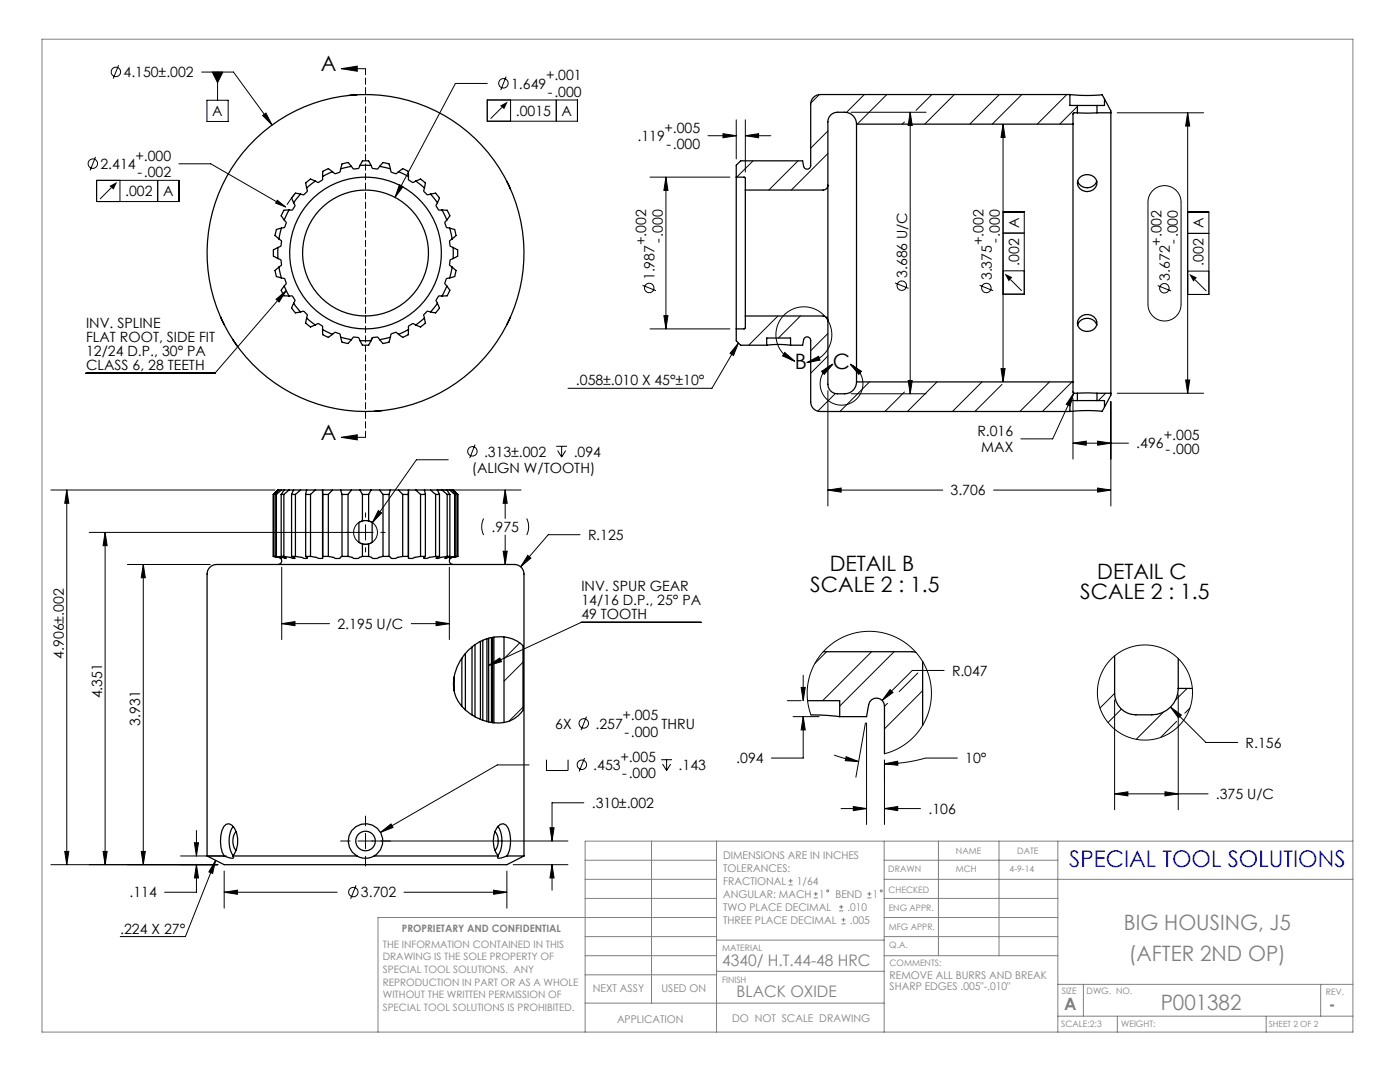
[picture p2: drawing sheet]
<svg xmlns="http://www.w3.org/2000/svg" width="279mm" height="216mm" viewBox="0 0 279 216" stroke-linecap="round" stroke-linejoin="round" font-family="sans-serif">
<g fill="none" stroke="#000" stroke-width=".2">
<path d="M23.7 13l-1.1 2.7M40.2 14.4h6.4l7.7 10.5M42.4 14.4h2.1l-1.1 2.1zM43.4 14.4v5.6M68.1 13.7l3.2-.5v1zM68.1 13.7h4.8M97.2 20h18v4.2h-18zM97.2 16.7h-6.3l-12.1 22.7M101 15.3l-1.1 2.7M101.9 20v4.2M111 20v4.2M163.5 18.9l-1.7 1.7"/>
<path d="M172.5 18.9l-3.6 3.5M177 18.9l-5.9 5.9M186 18.9l-3.2 3.1M190.5 18.9l-5.9 5.9M199.4 18.9l-5.9 5.9M203.9 18.9l-5.9 5.9M212.9 18.9l-5.9 5.9M19.1 31.3l-1.1 2.7M19.3 36h16.4v4.2h-16.4zM22.2 37.5l-2.2 2.2M23.9 36v4.2M31.5 36v4.2"/>
<path d="M35.7 32.7h6.4l14.9 8.6M41.3 20h4.2v4.2h-4.2zM52.4 23l.7-.4 1.2 2.3zM55.3 40l1.7 1.3-2-.8zM58.8 38.7l-1.5 2.2M79.7 36.9l.7 .3-1.6 2.2zM100.2 21.4l-2.3 2.3M129.7 35.3h16M132.9 35.3v30.3M132.9 35.3l.4 2.7h-.8zM141.3 27.1h5.6M144.3 26.7l2.6 .4-2.6 .4z"/>
<path d="M146.9 23.9v7.8M148.7 27.1l2.7-.4v.8zM148.7 23.9v10.4M148.7 27.1h5.1M150.3 32.1l-3.3 3.2M159.3 32.1l-5.9 5.8M165.2 26.1l-3.4 3.5M165.2 30.6l-7.3 7.3M169.8 22.4h15M180.5 24.3l-.4 .5M181.6 22.4l.5 2.6h-.9zM181.6 22.4v56.2"/>
<path d="M200.2 24.8l.4 2.6h-.8zM200.2 24.8v51.4M215 21.2l-3.5 3.6M223 22.5h17.2M230.1 38a3.3 3.3 0 0 1 3.6-.7 3.3 3.3 0 0 1 2 3v20.4a3.3 3.3 0 0 1-3.3 3.4 3.3 3.3 0 0 1-3.3-3.4v-20.4a3.3 3.3 0 0 1 1-2.3zM237 22.5l.4 2.7h-.8zM237 22.5v56M55.1 59.7l2-1.7-1.4 2.3zM57.1 58l-14.2 16.5h-25.8M128.2 56.9l2.7 1.1M178.6 56.5l2.7 1M195.5 56.9l2.7 1.1"/>
<path d="M200.2 46.5h4.2M200.2 42.3h4.2v16.4h-4.2M200.2 54h4.2M201.7 55.8l2.2 2.2M231 57l2.7 1.1M237 46.6h4.3M237 42.3h4.3v16.5h-4.3M237 54.1h4.3M238.5 55.8l2.3 2.3M129.7 65.6h16M132.5 63h.8l-.4 2.6zM147.4 68.4l-1 2.5-.7-.4z"/>
<path d="M147.4 68.4l-5.3 9.1h-28.7M155.2 63.1l-5.8 5.8M156.6 70.3l2 1.8-2.4-1.1zM158.6 72.1a5.6 5.6 0 0 1-2.4-8.9 5.6 5.6 0 0 1 9.2 1 5.6 5.6 0 0 1-4.4 8.2M159.7 63.1l-4.4 4.3M161 72.4l2.4-1.3 .2 .8zM164 74.1l2.2-1.4-1.7 2zM165.2 77.9v23.1M165.2 66.5l-3.4 3.5M165.2 71l-3.4 3.5M166.7 78.5l-3.5 3.5M169.7 72.7a4.3 4.3 0 0 1 1.6 6.5 4.3 4.3 0 0 1-6.7 0 4.3 4.3 0 0 1 1.6-6.5"/>
<path d="M169.7 72.7l2.2 1.4-.5 .6zM169.8 78.6h15M173.5 76.2l-5.9 5.9M180.5 78.2l-3.9 3.9M181.2 75.9h.9l-.5 2.7zM187 76.2l-5.9 5.9M196 76.2l-5.9 5.9M199.8 73.6h.8l-.4 2.6zM200 76.7l-5.4 5.4M209.4 76.2l-5.9 5.9M213.9 76.2l-5.9 5.9M214.1 79.5v12.1"/>
<path d="M214.3 78.4l-.8 2.6-.7-.3zM214.3 78.4l-4.2 9.2h-6.4M220.7 78.5l-1.5 1.4M223 78.5h17.2M236.6 75.8h.8l-.4 2.7zM10.2 97.8h44.7M13.3 97.8l.4 2.6h-.8zM13.3 97.8v74.7M68.1 87.3l3.2-.5v1zM68.1 87.3h4.8M87.2 97.8h16.8M89.5 91.7h-6.4l-8.8 12.6"/>
<path d="M94.8 88.7l-1.1 2.7M100.8 97.8l.4 2.6h-.8zM100.8 97.8v5.7M111 89.1h2.2M111.3 89.9l.8 1.3M112.1 89.1v2.1M112.9 89.9l-.8 1.3M165.2 97.8l2.7-.4v.8zM165.2 97.8h22.9M198.3 97.8h23.4M214.1 88.4l2.7-.4v.8zM214.1 88.4h11.1"/>
<path d="M219 97.4l2.7 .4-2.7 .4zM219 88l2.7 .4-2.7 .4zM221.7 80.1v20.9M17.8 106.2h56.7M21 106.2l.4 2.7h-.8zM21 106.2v66.3M25.4 112.6h16.6M28.6 112.6v59.9M28.6 112.6l.4 2.7h-.8zM56.2 113.2v14.4M72.9 102.3v.9M72.9 104.7v3.1"/>
<path d="M72.9 109.3v.8M75.5 101.9l.7 .5-1.9 1.9zM76 106.2h.9M89.7 113.2v14.4M96.5 103.5a3.7 3.7 0 0 0 0 3.3M100.4 110h.8l-.4 2.6zM100.8 106.8v5.8M105.1 103.5a3.7 3.7 0 0 1 0 3.3M105.3 110.8l.6 .6-2 1.7zM115.8 106.7h-6.4l-5.5 6.4M56.2 124.4l2.7-.4v.8zM56.2 124.4h9.6"/>
<path d="M82.1 124.4h7.6M87 124l2.7 .4-2.7 .4zM97.5 132.8l2.2-1.5 .4 .7zM103.7 128.3l-3.1 3.1M104.4 132.1l-3.8 3.8M140 124.2h-24l-18.5 8.6M157.1 139.8h2.8M159.9 137.2h.8l-.4 2.6zM160.3 134.7v5.1M165 130l-2.4 2.4M173.9 130l-9.7 9.8M177.6 137.6l.6 .6-2.1 1.6z"/>
<path d="M178.4 130l-10.8 10.9M183.2 134.3l-3.8 3.7M184.1 137.8l-7.6 7.6M188.4 133.8h-6.3l-6 6M222.4 139.7v21.9M222.4 138.4l-2.9 2.9M235.1 138.6v23M236.9 137.4l-2.3 2.3M104.4 141.1l-2.8 2.8M105.6 152.6h-6.4l-23.3 13.5M109.1 151.6v2.1h4.3v-2.1M116.7 151.3l-1.1 2.6"/>
<path d="M117 143l-1 2.7M132 151.6h2.1M132.2 152.5l.8 1.2M133 151.6v2.1M133.8 152.5l-.8 1.2M158.3 143h5.2M160.3 143l.4 2.6h-.8zM160.3 143v8.3h-6.4M161.8 142.7l-.5-1.8-.2-1.9v-1.8l.4-1.9 .6-1.8 .8-1.6 1.1-1.6 1.3-1.2 1.5-1.1 1.6-.9 1.8-.7 1.8-.3 1.9-.1 1.8 .2 1.8 .4 1.7 .8 1.6 1 1.5 1.2 1.1 1.4 1.1 1.6 .7 1.7 .5 1.8 .2 1.9-.1 1.8-.4 1.9-.6 1.7-.9 1.7-1.1 1.5-1.3 1.3-1.5 1.1-1.7 .8-1.8 .6M166.5 150.7l2.4 .7 2.5 .6M168.9 151l2.5 1-2.7-.2zM172.7 144.2l-1.9 10.9"/>
<path d="M172.9 144.3v20.2M176.5 152.4l2.6-.5 .1 .8zM176.5 151.7v12.8M177.1 140.3l-.6 .6M191.1 151.3h-6.4a29.7 29.7 0 0 1-8.2 1.1M222.4 158.4l2.7-.4v.8zM222.4 158.4h18.7M223.8 141.5l-2.7 2.7M232.2 142.1l-5.4 5.4M232.5 158l2.6 .4-2.6 .4zM233.6 141.1l2.2 1.6-.6 .5zM233.6 141.1l7.1 7h6.3"/>
<path d="M234.8 143.9l-3.2 3.3M237.5 141.3l-1 1M10.2 172.5h33.3M12.9 169.9h.8l-.4 2.6zM20.6 169.9h.8l-.4 2.6zM28.2 169.9h.8l-.4 2.6zM36 170.8h9.2M38.8 168.2h.8l-.4 2.6zM39.2 172.5l.4 2.7h-.8zM39.2 172.5v5.5h-6.3M39.2 165.7v5.1M43 171.7l-.6 2.6-.7-.3z"/>
<path d="M43 171.7l-6 15.2h-13M44.7 178l2.7-.4v.8zM44.7 173.8v7.4M44.7 178h22.6M68 167.8h1.9M71.1 176.7l-1.1 2.7M71.4 167.8h41.9M72.9 162.8v2M72.9 166.3v3M72.9 170.9v1.9M75.9 166.1l2.1-1.7 .4 .7zM80.6 178h20.6"/>
<path d="M98.5 177.6l2.7 .4-2.7 .4zM101.2 173.8v7.4M102.4 172.5h10.9M109.8 165.2h.8l-.4 2.6zM110.2 172.5l.4 2.7h-.8zM110.2 172.5v5.1M116.5 160.2h-6.3v7.6M167.9 161.3h5M170.3 160.9l2.6 .4-2.6 .4zM176.5 161.3l2.7-.4v.8zM176.5 161.3h7.2"/>
<circle cx="23.1" cy="14.4" r=".94"/>
<circle cx="100.5" cy="16.6" r=".94"/>
<circle cx="18.5" cy="32.7" r=".94"/>
<circle cx="129.6" cy="57.5" r=".94"/>
<circle cx="180" cy="57" r=".94"/>
<circle cx="196.8" cy="57.5" r=".94"/>
<circle cx="232.4" cy="57.5" r=".94"/>
<circle cx="94.3" cy="90.1" r=".94"/>
<circle cx="72.9" cy="106.2" r="2.38"/>
<circle cx="228.5" cy="138.2" r="9.5"/>
<circle cx="116.1" cy="152.6" r=".94"/>
<circle cx="116.5" cy="144.3" r=".94"/>
<circle cx="70.5" cy="178" r=".94"/>
</g>
<g fill="#000">
<path d="M21.8 37.1l1.6-.8-.7 1.5zM99.8 21.1l1.5-.8-.7 1.5zM200.5 54.6l1.5 .7-.7 .8zM237.3 54.7l1.6 .7-.7 .8z"/>
<path d="M68.1 13.7l3.2-.5v1zM68.1 87.3l3.2-.5v1zM42.4 14.4l1 2.1 1.1-2.1zM-.1 14.1v1zM-.1 85.9v1z"/>
<path d="M52.4 23l1.9 1.9-1.2-2.3zM55.3 40l-.3 .5 2 .8zM79.7 36.9l-.9 2.5 1.6-2.2zM98.5 177.6l2.7 .4-2.7 .4zM44.7 178l2.7-.4v.8zM39.2 172.5l.4 2.7h-.8zM38.8 168.2h.8l-.4 2.6zM75.9 166.1l2.5-1-.4-.7zM56.2 124.4l2.7-.4v.8zM87 124l2.7 .4-2.7 .4zM110.2 172.5l.4 2.7h-.8zM109.8 165.2h.8l-.4 2.6zM105.3 110.8l-1.4 2.3 2-1.7zM100.4 110h.8l-.4 2.6zM100.8 97.8l.4 2.6h-.8zM75.5 101.9l-1.2 2.4 1.9-1.9zM43 171.7l-.6 2.6-.7-.3zM147.4 68.4l-1 2.5-.7-.4zM148.7 27.1l2.7-.4v.8zM144.3 26.7l2.6 .4-2.6 .4zM214.3 78.4l-1.5 2.3 .7 .3zM165.2 97.8l2.7-.4v.8zM219 97.4l2.7 .4-2.7 .4zM219 88l2.7 .4-2.7 .4zM214.1 88.4l2.7-.4v.8zM168.9 151l2.5 1-2.7-.2zM176.5 152.4l2.6-.5 .1 .8zM176.5 161.3l2.7-.4v.8zM170.3 160.9l2.6 .4-2.6 .4zM177.6 137.6l-1.5 2.2 2.1-1.6zM159.9 137.2h.8l-.4 2.6zM160.3 143l.4 2.6h-.8zM232.5 158l2.6 .4-2.6 .4zM222.4 158.4l2.7-.4v.8zM233.6 141.1l1.6 2.1 .6-.5z"/>
<path d="M132.9 35.3l.4 2.7h-.8zM132.5 63h.8l-.4 2.6z"/>
<path d="M181.6 22.4l.5 2.6h-.9zM181.2 75.9h.9l-.5 2.7z"/>
<path d="M200.2 24.8l.4 2.6h-.8zM199.8 73.6h.8l-.4 2.6z"/>
<path d="M55.1 59.7l2-1.7-1.4 2.3zM97.5 132.8l2.2-1.5 .4 .7z"/>
<path d="M161 72.4l2.4-1.3 .2 .8zM156.6 70.3l2 1.8-2.4-1.1zM164 74.1l2.2-1.4-1.7 2zM169.7 72.7l2.2 1.4-.5 .6z"/>
<path d="M13.3 97.8l.4 2.6h-.8zM12.9 169.9h.8l-.4 2.6zM237 22.5l.4 2.7h-.8zM236.6 75.8h.8l-.4 2.7z"/>
<path d="M28.2 169.9h.8l-.4 2.6zM28.6 112.6l.4 2.7h-.8zM20.6 169.9h.8l-.4 2.6zM21 106.2l.4 2.7h-.8z"/>
</g>
<g fill="none" stroke="#808080" stroke-width=".2">
<path d="M8.4 7.8h261.6v198.1h-261.6zM116.8 171.7h26.2M116.8 175.5h26.2M116.8 179.3h26.2M130 167.8v32.4M143 167.8v38.1M157.4 176.6h.8M157.4 175.8h.8M157.8 175.4v.8M162.4 179.2h.8M162.4 178.4h.8M162.8 178v.8"/>
<path d="M173.1 179.2h.8M173.1 178.4h.8M173.5 178v.8M176.5 167.8v38.1M176.5 171.7h34.6M176.5 175.5h93.5M176.5 179.3h34.6M187.3 167.8v22.9M199.4 167.8v22.9M211.1 167.8v38.1M270 167.8h-153.2v38.1M116.8 190.7h26.2"/>
<path d="M116.8 186.9h26.2M116.8 194.5h26.2M143 193.8h33.5M143 187.6h33.5M143 183.1h-67.6v22.8M167.5 181.8h.8M167.5 181h.8M167.9 180.5v.9M167.9 184.3h.8M167.9 183.5h.8M168.3 183.1v.8M176.5 190.7h34.6"/>
<path d="M176.5 183.1h34.6M176.5 186.9h34.6M211.1 196.4h58.9M216.2 196.4v6.4M263.6 196.4v6.4M116.8 200.2h59.7M211.1 202.8h58.9M223 202.8v3.1M252.7 202.8v3.1"/>
<circle cx="165.2" cy="177.8" r=".2"/>
<circle cx="175.9" cy="177.8" r=".2"/>
</g>
<path d="M72.9 13.7v73.6" fill="none" stroke="#000" stroke-width=".2" stroke-dasharray="1.3 .6" stroke-dashoffset=".1"/>
<g fill="none" stroke="#000" stroke-width=".25">
<path d="M71.2 18.9l-1.7 .1M213.5 18.9a31.6 31.6 0 0 0 6.5 0l.4 .8M213.5 18.9h-49.8a1.9 1.9 0 0 0-1.9 1.9v12.2a.71 .71 0 0 1-.7 .8 .71 .71 0 0 1-.7-.6l-.2-1.1h-12.4l-.9 .9v2.3M213.5 18.9v2.1h1.5M220.4 19.7v1.3h-1.5M220.4 19.7l1.3 2.4v.4M60 38.7l-1.4 1.8M60 38.7l-1-.2-.4 .5-.4 .5 .4 1M61.2 37.5a.75 .75 0 0 1-.4 1.2l-.2 .2-.6-.2M62.9 36.1l-1.7 1.4M62.9 36.1l-.9-.4-.5 .4-.5 .4 .2 1M64.4 35.2a.75 .75 0 0 1-.7 1.1l-.2 .1-.6-.3"/>
<path d="M66.4 34.3l-2 .9M66.4 34.3l-.9-.6-.5 .2-.6 .3v1M68 33.7a.75 .75 0 0 1-.9 .9l-.3 .1-.4-.4M70.1 33.2l-2.1 .5M70.1 33.2l-.6-.8-.6 .2-.6 .1-.3 1M71.8 33h2.3M71.8 33a.75 .75 0 0 1-1 .7h-.3l-.4-.5M71.8 33l.5-.9h.6h.7l.5 .9M74.1 33l.2 .6a.98 .98 0 0 0 1.4-.4h.1M75.8 33.2l2.1 .5M75.8 33.2l.6-.8 .6 .2 .6 .1 .3 1M77.9 33.7l.1 .6a.98 .98 0 0 0 1.5 0"/>
<path d="M79.5 34.3l2 .9M79.5 34.3l.9-.6 .5 .2 .6 .3v1M81.5 35.2v.6a.98 .98 0 0 0 1.4 .4l.1-.1M83 36.1l1.7 1.4M83 36.1l.9-.4 .5 .4 .5 .4-.2 1M84.7 37.5l-.1 .6a.98 .98 0 0 0 1.3 .6M85.9 38.7l1.4 1.8M85.9 38.7l1-.2 .4 .5 .4 .5-.4 1M101.2 36.2l.7 1.5M146.9 35.3l1.8 .2v2.4M146.9 35.3v30.3M148.7 37.9v25.2"/>
<path d="M165.2 37a.95 .95 0 0 1-.9 .9h-15.6M165.2 37v27M170.9 24.8v51.4M170.9 24.8a2.37 2.37 0 0 0-2.3-2.4 3.1 3.1 0 0 0-2.8 .6l-.4 .6-.2 .7v12.7M170.9 24.8h43.2M214.1 24.8v51.4M215 22.5h3.9M215 21h3.9M215 22.5h-.7l-.1 .2-.1 2.1M215 21v1.5M215.1 36.1a2.04 2.04 0 0 0 1.9 1.4 2.04 2.04 0 0 0 1.9-1.4M215.4 35.5a1.96 1.96 0 0 1 2.3-.6 1.96 1.96 0 0 1 1.2 2 2 2 0 0 1-2.1 1.3 2 2 0 0 1-1.8-1.7l.1-.5z"/>
<path d="M218.9 22.5h2.8M218.9 21v1.5M221.7 22.5v56M55.5 51.6a.75 .75 0 0 1 .7 1v.3l-.5 .4M55.5 49.4v2.2M55.5 49.4l-.9 .5v.6v.6l.9 .5M55.7 53.3l.5 2.2M55.7 47.7a.75 .75 0 0 1 .4 1.1l-.1 .3-.5 .3M55.7 53.3l-.8 .7 .1 .6 .2 .6 1 .3M56.2 45.5l-1 .3-.2 .6-.1 .6 .8 .7M56.2 45.5l-.5 2.2M56.2 55.5a.75 .75 0 0 1 .9 .8v.3l-.4 .5"/>
<path d="M56.7 57.1l1 2M56.7 43.9a.75 .75 0 0 1 .2 1.2l-.1 .3-.6 .1M56.7 57.1l-.6 .8 .3 .6 .3 .5 1 .1M57.7 59.1a.75 .75 0 0 1 1.1 .6l.1 .3-.3 .5M57.7 41.9l-1 2M57.7 41.9l-1 .1-.3 .5-.3 .6 .6 .8M58.6 40.5a.75 .75 0 0 1-.1 1.2l-.2 .2h-.6M87.3 40.5l-.2 .3a1.11 1.11 0 0 0 .5 1.1h.6M88.2 59.1l-.6-.1a.98 .98 0 0 0-.3 1.5M88.2 41.9l1 2M88.2 41.9l1 .1 .3 .5 .3 .6-.6 .8M89.2 43.9l-.4 .5a.98 .98 0 0 0 .9 1.1"/>
<path d="M89.2 57.1l-1 2M89.2 57.1l.6 .8-.3 .6-.3 .5-1 .1M89.7 45.5l.5 2.2M89.7 55.5l-.6 .1a.98 .98 0 0 0 0 1.4l.1 .1M89.7 45.5l1 .3 .2 .6 .1 .6-.8 .7M90.2 47.7l-.5 .3a.98 .98 0 0 0 .7 1.4M90.2 53.3l-.5 2.2M90.2 53.3l.8 .7-.1 .6-.2 .6-1 .3M90.4 49.4v2.2M90.4 51.6l-.5 .2a.98 .98 0 0 0 .3 1.5M90.4 49.4l.9 .5v.6v.6l-.9 .5M44 63.2l.7 1.6"/>
<path d="M46.5 67.8l.9 1.4M58.6 60.5l1.4 1.7M58.6 60.5l-.4 1 .4 .5 .4 .4 1-.2M60 62.2a.75 .75 0 0 1 1.2 .4l.1 .3-.1 .6M61.2 63.5l1.7 1.3M61.2 63.5l-.2 1 .5 .4 .5 .3 .9-.4M62.9 64.8a.75 .75 0 0 1 1.3 .1l.2 .2v.7M64.4 65.8l2 .9M64.4 65.8v1l.6 .3 .5 .2 .9-.6M66.4 66.7a.75 .75 0 0 1 1.2-.2l.3 .2 .1 .6M68 67.3l2.1 .5M68 67.3l.3 1 .6 .1 .6 .1 .6-.7"/>
<path d="M70.1 67.8a.75 .75 0 0 1 1.2-.5l.3 .1 .2 .6M71.8 68h2.3M71.8 68l.5 .9h.6h.7l.5-.9M74.3 67.4l-.3 .7M75.8 67.8l-.4-.5a.98 .98 0 0 0-1.3 .6v.1M77.9 67.3l-2.1 .5M77.9 67.3l-.3 1-.6 .1-.6 .1-.6-.7M79.5 66.7l-.4-.4a.98 .98 0 0 0-1.2 .9v.1M81.5 65.8l-2 .9M81.5 65.8v1l-.6 .3-.5 .2-.9-.6M83 64.8l-.3-.1a1.11 1.11 0 0 0-1.2 .4v.7M84.7 63.5l-1.7 1.3"/>
<path d="M84.7 63.5l.2 1-.5 .4-.5 .3-.9-.4M85.9 62.2l-.6-.1a.98 .98 0 0 0-.6 1.3v.1M87.3 60.5l-1.4 1.7M87.3 60.5l.4 1-.4 .5-.4 .4-1-.2M101.9 63.3l-.7 1.5M146.9 65.6v2.4l.9 .9h5.2M148.7 63.1v2.4l-1.8 .1M148.7 63.1h15.6a.95 .95 0 0 1 .9 .9M153 68.9l2.1-.2 2.7 .2M153 68.9v-1.5h4.8v1.5M157.8 68.9h2.4l.2-1.1a.71 .71 0 0 1 .7-.6 .71 .71 0 0 1 .7 .7v12.3a1.9 1.9 0 0 0 1.9 1.9h49.8M165.2 64v12.7a1.9 1.9 0 0 0 1.9 1.9 3.5 3.5 0 0 0 3.1-.7 2.37 2.37 0 0 0 .7-1.7"/>
<path d="M170.9 76.2h43.2M214.1 76.2l.1 2.1 .1 .2h.7M215 78.5h3.9M215 79.9h3.9M215 79.9h-1.5v2.2M215 78.5v1.4M215.1 64.9a2.03 2.03 0 0 1 1.9-1.4 2.03 2.03 0 0 1 1.9 1.4M215.4 63.4a1.95 1.95 0 0 1 2.3-.5 1.95 1.95 0 0 1 1.2 1.9 2.02 2.02 0 0 1-2.1 1.3 2.02 2.02 0 0 1-1.8-1.6l.1-.6zM218.9 79.9h1.5v1.3M218.9 78.5h2.8M218.9 78.5v1.4M221.7 78.5v.3l-1.3 2.4"/>
<path d="M54.6 98.7h.1M54.6 98.7v12.3M54.9 98.7h.3M54.9 98.7v12.3M55.2 98.7v12.3M55.5 97.8h.1M55.5 97.8l-.9 .9M56.1 98.7h.6M56.1 98.7v12.3M56.2 97.8h.5M56.2 97.8h-.5l-.8 .9M56.2 97.8l-1 .9"/>
<path d="M56.7 98.7v12.3M56.7 97.8l-.6 .9M56.7 97.8h1M57.7 97.8h.9M57.7 97.8l-1 .9M58.2 98.7h.8M58.2 98.7v12.3M58.6 97.8l-.4 .9M58.6 97.8h1.4M59 98.7v12.3M60 97.8h1.2M60 97.8l-1 .9"/>
<path d="M61 98.7h1M61 98.7v12.3M61.2 97.8l-.2 .9M61.2 97.8h1.7M62 98.7v12.3M62.9 97.8h1.5M62.9 97.8l-.9 .9M64.4 97.9v13.3M64.4 98.7h1.1M64.4 98.7v12.3M65.5 98.7v12.3M66.4 97.8h1.6"/>
<path d="M66.4 97.8h-2v.9M66.4 97.8l-.9 .9M68 97.8l.3 .9M68 97.8h2.1M68.3 98.7h1.2M68.3 98.7v12.3M69.5 98.7v12.3M70.1 97.8h1.7M70.1 97.8l-.6 .9M71.8 97.8l.5 .9M71.8 97.8h2.3M72.3 98.7h1.3"/>
<path d="M72.3 98.7v5.2M73.6 98.7v5.2M74.1 97.8h1.7M74.1 97.8l-.5 .9M75.8 97.8l.6 .9M75.8 97.8h2.1M76.4 81.9l-1.7 .2M76.4 98.7h1.2M76.4 98.7v12.3M77.6 98.7v12.3M77.9 97.8h1.6M77.9 97.8l-.3 .9"/>
<path d="M79.5 97.8l.9 .9M79.5 97.8h2M80.4 98.7h1.1M80.4 98.7v12.3M81.5 98.7v12.3M81.5 97.8h1.5M81.5 97.8v.9M81.5 97.9v13.3M83 97.8l.9 .9M83 97.8h1.7M83.9 98.7h1M83.9 98.7v12.3"/>
<path d="M84.7 97.8h1.2M84.7 97.8l.2 .9M84.9 98.7v12.3M85.9 97.8l1 .9M85.9 97.8h1.4M86.9 98.7h.8M86.9 98.7v12.3M87.3 97.8h.9M87.3 97.8l.4 .9M87.7 98.7v12.3M88.2 97.8l1 .9M88.2 97.8h1"/>
<path d="M89.2 97.8h.5M89.2 97.8l.6 .9M89.2 98.7h.6M89.2 98.7v12.3M89.7 97.8l1 .9M89.7 97.8h.5l.8 .9M89.8 98.7v12.3M90.3 97.8h.1M90.4 97.8l.9 .9M90.7 98.7h.3M90.7 98.7v12.3M91 98.7v12.3"/>
<path d="M91.3 98.7h.1M91.3 98.7v12.3M220.4 81.2l-.4 .9-3.5-.2-3 .2M54.6 111l1 .2a.71 .71 0 0 1 .6 .8 .71 .71 0 0 1-.7 .6M54.6 111h.1M54.6 111l1.6 .4-1.3-.4M54.9 111h.3M55.2 111l1.9 .4-1-.4M56.1 111h.6M56.7 111l2.2 .4-.7-.4M58.2 111h.8M59 111l1.7 .4h.6l-.3-.4"/>
<path d="M61 111h1M62 111l1.6 .4h.6h.2v-.4M64.4 111h1.1M65.5 111l1 .2a1.6 1.6 0 0 0 1.4 .2l.4-.4M68.3 111h1.2M69.5 111l.8 .2a1.17 1.17 0 0 0 1.3 .2l.7-.4M72.3 108.5h1.3M72.3 111h1.3M72.3 103.9h1.3M72.3 103.9l-.7 .4v3.9l.7 .3M72.3 108.5v2.5M73.6 111l.2 .1a1.54 1.54 0 0 0 1.6 .3l1-.4"/>
<path d="M73.6 103.9l.7 .4v3.9l-.7 .3M73.6 108.5v2.5M76.4 111h1.2M77.6 111l.2 .1a.83 .83 0 0 0 1.2 .3l1.4-.4M80.4 111h1.1M81.5 111v.4h.7l1.7-.4M83.9 111h1M84.9 111l-.3 .4h.6l1.7-.4M86.9 111h.8M87.7 111l-.7 .4h.5l1.7-.4M89.2 111h.6M89.8 111l-1 .4 1.9-.4"/>
<path d="M90.7 111h.3M91 111l-1.3 .4M91.3 111l-1.5 .4M91.3 111h.1M91.3 111l-1 .2a.71 .71 0 0 0-.6 .8 .71 .71 0 0 0 .7 .6M90.6 135.1v2.7M92.2 131.3v9.6M92.9 130.4v11.3M93.5 129.7a8.1 8.1 0 0 1 10.4-1.3l.5 .4v12.9a6.2 6.2 0 0 1-7.1 2.3 8.5 8.5 0 0 1-6.8-6.7 9.4 9.4 0 0 1 3-7.6zM94.2 129.1v13.6M94.8 128.6v14.4M95.9 128v15.5"/>
<path d="M96.3 127.8v15.9M97.2 127.5v16.5M97.5 127.4v16.7M98.1 127.2v17M98.3 127.2v17M98.6 127.1v17.1M100.6 127.1v17.1M161.2 139.8h6.4v3.2M164.3 130h17.7l.8 .2M184.1 132v.2M184.1 132.2v12.5M222.4 130.9v7.5a4.2 4.2 0 0 0 4.3 4.2h3.2a5.3 5.3 0 0 0 5.2-5.2"/>
<path d="M235.1 131.4v6M235.1 137.4h2.9M161.8 142.7l5.8 .3M167.6 143h5.3l.5-2.4a1.59 1.59 0 0 1 1.7-1.3 1.59 1.59 0 0 1 1.4 1.6v9.5M41.3 170.8v-56.3a2 2 0 0 1 2.5-1.9h57.4a3.3 3.3 0 0 1 3.1 .9l.3 1v56.3M41.3 170.8l3.4 1.7h56.5l3.4-1.7M41.3 170.8h3.4M44.7 170.8a2.92 2.92 0 0 0 1.9 .4l-.1-.4M44.7 170.8a6.5 6.5 0 0 1-.1-5.8l.5-.5 .6-.1a3.1 3.1 0 0 1 1.7 2.9 4.6 4.6 0 0 1-.9 3.5M46.5 170.8h24.7M46.5 164.9a5.7 5.7 0 0 0 0 5.8M47.1 166a2.93 2.93 0 0 0 0 3.7"/>
<path d="M71.2 170.8a3.5 3.5 0 0 0 3.5 0M71.2 170.8a3.5 3.5 0 0 1-.9-5.2 3.5 3.5 0 0 1 5.3 0 3.5 3.5 0 0 1-.9 5.2M74.7 170.8h24.7M98.8 166a2.95 2.95 0 0 1 0 3.7M99.4 164.9a5.7 5.7 0 0 1 0 5.8M99.4 170.8l-.1 .3 .2 .2 1.7-.5M99.4 170.8a5.1 5.1 0 0 1-.1-5.8l.6-.5 .6-.1a2.92 2.92 0 0 1 1.4 2.9 5.5 5.5 0 0 1-.7 3.5M101.2 170.8h3.4"/>
<circle cx="72.9" cy="50.5" r="31.6"/>
<circle cx="72.9" cy="50.5" r="12.6"/>
<circle cx="72.9" cy="50.5" r="15.1"/>
<circle cx="72.9" cy="167.8" r="1.96"/>
</g>
<text font-size="4.6" fill="#00f" x="213.4" y="173">SPECIAL TOOL SOLUTIONS</text>
<g font-size="4.2">
<text x="64.1" y="14.2">A</text>
<text x="158.6" y="73.6">B</text>
<text x="166.2" y="73.6">C</text>
<text x="64.1" y="87.8">A</text>
<text x="161.7" y="118.1">SCALE 2 : 1.5</text>
<text x="165.6" y="114">DETAIL B</text>
<text x="215.6" y="119.6">SCALE 2 : 1.5</text>
<text x="219" y="115.5">DETAIL C</text>
</g>
<g font-size="4.2" fill="#808080">
<text x="224.3" y="185.5">BIG HOUSING, J5</text>
<text x="225.3" y="191.7">(AFTER 2ND OP)</text>
<text x="231.6" y="201.5">P001382</text>
</g>
<g font-size="3.4" fill="#808080">
<text x="212.4" y="201.4">A</text>
<text x="265.2" y="201.4">-</text>
</g>
<g font-size="3.2" fill="#808080">
<text x="144.1" y="192.8">4340/ H.T.44-48 HRC</text>
<text x="147" y="199">BLACK OXIDE</text>
</g>
<g font-size="2.8">
<text x="24.7" y="15.4">4.150±.002</text>
<text x="102" y="17.7">1.649</text>
<text x="109" y="16">+.001</text>
<text x="42.4" y="23.2">A</text>
<text x="102.9" y="23.1">.0015</text>
<text x="109.4" y="19.3">-.000</text>
<text x="112.1" y="23.1">A</text>
<text x="127.2" y="28.1">.119</text>
<text x="132.6" y="26.5">+.005</text>
<text x="133" y="29.8">-.000</text>
<text x="20.1" y="33.7">2.414</text>
<text x="27.1" y="32.1">+.000</text>
<text x="27.4" y="35.4">-.002</text>
<text x="25" y="39.2">.002</text>
<text x="32.5" y="39.2">A</text>
<text x="203.4" y="45.4" transform="rotate(-90 203.4 45.4)">A</text>
<text x="240.2" y="45.5" transform="rotate(-90 240.2 45.5)">A</text>
<text x="129" y="48.9" transform="rotate(-90 129 48.9)">+.002</text>
<text x="132.3" y="48.6" transform="rotate(-90 132.3 48.6)">-.000</text>
<text x="196.3" y="48.9" transform="rotate(-90 196.3 48.9)">+.002</text>
<text x="199.6" y="48.6" transform="rotate(-90 199.6 48.6)">-.000</text>
<text x="203.4" y="53" transform="rotate(-90 203.4 53)">.002</text>
<text x="231.8" y="49" transform="rotate(-90 231.8 49)">+.002</text>
<text x="235.1" y="48.6" transform="rotate(-90 235.1 48.6)">-.000</text>
<text x="240.2" y="53.1" transform="rotate(-90 240.2 53.1)">.002</text>
<text x="130.6" y="55.9" transform="rotate(-90 130.6 55.9)">1.987</text>
<text x="181" y="55.5" transform="rotate(-90 181 55.5)">3.686 U/C</text>
<text x="197.9" y="55.9" transform="rotate(-90 197.9 55.9)">3.375</text>
<text x="233.4" y="56" transform="rotate(-90 233.4 56)">3.672</text>
<text x="17.2" y="65.4">INV. SPLINE</text>
<text x="17.2" y="68.2">FLAT ROOT, SIDE FIT</text>
<text x="17.2" y="71">12/24 D.P., 30° PA</text>
<text x="17.2" y="73.8">CLASS 6, 28 TEETH</text>
<text x="114.9" y="76.9">.058±.010 X 45°±10°</text>
<text x="195.1" y="87">R.016</text>
<text x="226.8" y="89.4">.496</text>
<text x="232.2" y="87.8">+.005</text>
<text x="94.2" y="94.4">(ALIGN W/TOOTH)</text>
<text x="96.6" y="91.1">.313±.002</text>
<text x="114.5" y="91.1">.094</text>
<text x="195.8" y="90.3">MAX</text>
<text x="232.6" y="90.6">-.000</text>
<text x="189.7" y="98.9">3.706</text>
<text x="98.1" y="106.1">.975</text>
<text x="117.3" y="107.7">R.125</text>
<text x="116" y="117.9">INV. SPUR GEAR</text>
<text x="67.3" y="125.5">2.195 U/C</text>
<text x="116" y="120.7">14/16 D.P., 25° PA</text>
<text x="116" y="123.5">49 TOOTH</text>
<text x="12.7" y="131.4" transform="rotate(-90 12.7 131.4)">4.906±.002</text>
<text x="190" y="134.8">R.047</text>
<text x="20.4" y="139.4" transform="rotate(-90 20.4 139.4)">4.351</text>
<text x="124.2" y="143.8">+.005</text>
<text x="28" y="144.8" transform="rotate(-90 28 144.8)">3.931</text>
<text x="110.8" y="145.4">6X</text>
<text x="118.8" y="145.4">.257</text>
<text x="124.6" y="147.1">-.000</text>
<text x="132" y="145.4">THRU</text>
<text x="248.6" y="149.2">R.156</text>
<text x="118.4" y="153.7">.453</text>
<text x="123.8" y="152">+.005</text>
<text x="124.2" y="155.3">-.000</text>
<text x="135.4" y="153.7">.143</text>
<text x="146.9" y="152.3">.094</text>
<text x="192.6" y="152.3">10°</text>
<text x="118.1" y="161.2">.310±.002</text>
<text x="242.7" y="159.5">.375 U/C</text>
<text x="185.3" y="162.4">.106</text>
<text x="25.9" y="179.1">.114</text>
<text x="72" y="179.1">3.702</text>
<text x="24" y="186.3">.224 X 27°</text>
</g>
<g font-size="2.1" fill="#808080">
<text x="144.3" y="171.4">DIMENSIONS ARE IN INCHES</text>
<text x="144.3" y="174">TOLERANCES:</text>
<text x="144.3" y="179.2">ANGULAR: MACH</text>
<text x="144.3" y="176.6">FRACTIONAL</text>
<text x="159" y="176.6">1/64</text>
<text x="163.5" y="179.2">1</text>
<text x="166.7" y="179.2">BEND</text>
<text x="174.2" y="179.2">1</text>
<text x="144.3" y="181.8">TWO PLACE DECIMAL</text>
<text x="144.3" y="184.3">THREE PLACE DECIMAL</text>
<text x="169.1" y="181.8">.010</text>
<text x="169.6" y="184.3">.005</text>
<text x="118.3" y="197.9">NEXT ASSY</text>
<text x="132" y="197.9">USED ON</text>
<text x="177.5" y="195.4">REMOVE ALL BURRS AND BREAK</text>
<text x="177.5" y="197.5">SHARP EDGES .005&quot;-.010&quot;</text>
<text x="146.1" y="203.8">DO NOT SCALE DRAWING</text>
<text x="123.1" y="204">APPLICATION</text>
</g>
<g font-size="2" fill="#808080">
<text x="76.4" y="189.1">THE INFORMATION CONTAINED IN THIS</text>
<text x="76.4" y="191.6">DRAWING IS THE SOLE PROPERTY OF</text>
<text x="80.2" y="186">PROPRIETARY AND CONFIDENTIAL</text>
<text x="76.4" y="194.2">SPECIAL TOOL SOLUTIONS. ANY</text>
<text x="76.4" y="196.7">REPRODUCTION IN PART OR AS A WHOLE</text>
<text x="76.4" y="199.2">WITHOUT THE WRITTEN PERMISSION OF</text>
<text x="76.4" y="201.7">SPECIAL TOOL SOLUTIONS IS PROHIBITED.</text>
</g>
<g font-size="1.8" fill="#808080">
<text x="190.8" y="170.3">NAME</text>
<text x="203" y="170.4">DATE</text>
<text x="177.3" y="174.1">DRAWN</text>
<text x="177.3" y="178.1">CHECKED</text>
<text x="190.8" y="174.1">MCH</text>
<text x="201.5" y="174.1">4-9-14</text>
<text x="177.4" y="181.7">ENG APPR.</text>
<text x="177.4" y="185.5">MFG APPR.</text>
<text x="144.1" y="189.8">MATERIAL</text>
<text x="177.5" y="189.3">Q.A.</text>
<text x="144.1" y="196.2">FINISH</text>
<text x="177.5" y="192.8">COMMENTS:</text>
<text x="211.9" y="198.3">SIZE</text>
<text x="216.9" y="198.4">DWG. NO.</text>
<text x="264.6" y="198.5">REV.</text>
<text x="211.8" y="204.9">SCALE:2:3</text>
<text x="223.7" y="205">WEIGHT:</text>
</g>
<text font-size="1.7" fill="#808080" x="253.2" y="204.9">SHEET 2 OF 2</text>
</svg>
